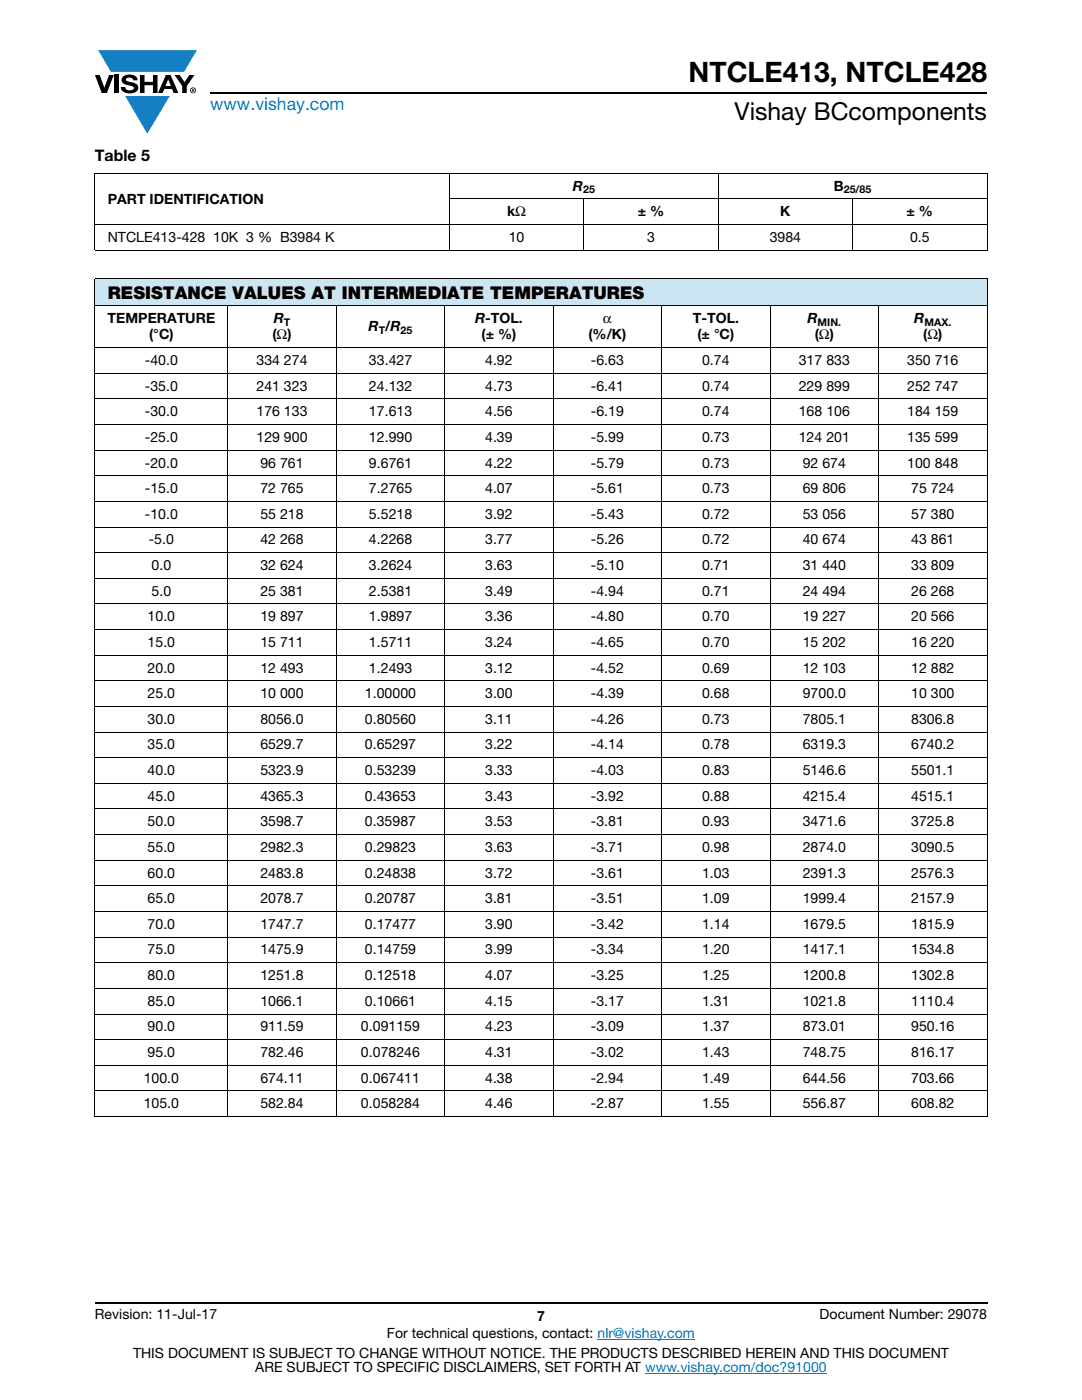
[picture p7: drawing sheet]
<svg xmlns="http://www.w3.org/2000/svg" width="216mm" height="279mm" viewBox="0 0 216 279" stroke-linecap="round" stroke-linejoin="round" font-family="sans-serif">
<g fill="#147fc3">
<path d="M19.6 10h19.7l-2.6 4.3h-1.1h-13.5z"/>
<path d="M25 19.2h8.9l-4.5 7.5z"/>
</g>
<g fill="#000">
<path d="M18.9 15h1l.9 2.5 1-2.5h.9l-1.4 3.6h-1zM22.9 15h.9v3.6h-.9zM24.6 15.3a2.1 2.1 0 0 1 2.8 .3l.1 .4h-.9a.79 .79 0 0 0-.7-.5 .79 .79 0 0 0-.8 .4l.3 .3 1 .2a1.08 1.08 0 0 1 1.2 1 1.08 1.08 0 0 1-1.1 1.2 1.73 1.73 0 0 1-2.4-1.2h.9a.96 .96 0 0 0 .8 .6 .96 .96 0 0 0 .9-.4 1.31 1.31 0 0 0-1.2-.6 1.03 1.03 0 0 1-1.1-.6 1.03 1.03 0 0 1 .2-1.1zM27.9 15h.9v1.3h1.7v-1.3h.9v3.6h-.9v-1.6h-1.7v1.6h-.9zM34.8 15h1.1l.9 1.4 1-1.4h1l-1.5 2.2v1.4h-.9v-1.4z"/>
<path d="M33.6 15.9l.5 1.3h-1.1zM33.1 15l-1.6 3.6h1l.3-.8h1.5l.3 .8h1l-1.6-3.6z"/>
<path d="M38.4 17.8h.2v.2h-.2zM38.3 17.7v.7h.1v-.3l.4 .3-.2-.3 .2-.2-.1-.2z"/>
<path d="M38.1 18a.46 .46 0 0 1 .9 0 .46 .46 0 0 1-.9 0zM37.9 18a.6 .6 0 0 0 1.2 0 .6 .6 0 0 0-1.2 0z"/>
</g>
<path d="M42 18.6h155M18.9 260h178.1" fill="none" stroke="#000" stroke-width=".36"/>
<path d="M119.2 267.3h19.5M128.7 274h36.3" fill="none" stroke="#007ec4" stroke-width=".2"/>
<path d="M18.9 55.6h178.1v5.5h-178.1z" fill="#cce5f3"/>
<g fill="#fff">
<path d="M18.9 69.4h26.6v5.1h-26.6z"/>
<path d="M45.5 69.4h21.6v5.1h-21.6z"/>
<path d="M67.1 69.4h21.7v5.1h-21.7z"/>
<path d="M88.8 69.4h21.6v5.1h-21.6z"/>
<path d="M110.4 69.4h21.6v5.1h-21.6z"/>
<path d="M132 69.4h21.7v5.1h-21.7z"/>
<path d="M153.7 69.4h21.6v5.1h-21.6z"/>
<path d="M175.3 69.4h21.7v5.1h-21.7z"/>
<path d="M18.9 74.5h26.6v5.1h-26.6z"/>
<path d="M45.5 74.5h21.6v5.1h-21.6z"/>
<path d="M67.1 74.5h21.7v5.1h-21.7z"/>
<path d="M88.8 74.5h21.6v5.1h-21.6z"/>
<path d="M110.4 74.5h21.6v5.1h-21.6z"/>
<path d="M132 74.5h21.7v5.1h-21.7z"/>
<path d="M153.7 74.5h21.6v5.1h-21.6z"/>
<path d="M175.3 74.5h21.7v5.1h-21.7z"/>
<path d="M18.9 79.6h26.6v5.1h-26.6z"/>
<path d="M45.5 79.6h21.6v5.1h-21.6z"/>
<path d="M67.1 79.6h21.7v5.1h-21.7z"/>
<path d="M88.8 79.6h21.6v5.1h-21.6z"/>
<path d="M110.4 79.6h21.6v5.1h-21.6z"/>
<path d="M132 79.6h21.7v5.1h-21.7z"/>
<path d="M153.7 79.6h21.6v5.1h-21.6z"/>
<path d="M175.3 79.6h21.7v5.1h-21.7z"/>
<path d="M18.9 84.7h26.6v5.1h-26.6z"/>
<path d="M45.5 84.7h21.6v5.1h-21.6z"/>
<path d="M67.1 84.7h21.7v5.1h-21.7z"/>
<path d="M88.8 84.7h21.6v5.1h-21.6z"/>
<path d="M110.4 84.7h21.6v5.1h-21.6z"/>
<path d="M132 84.7h21.7v5.1h-21.7z"/>
<path d="M153.7 84.7h21.6v5.1h-21.6z"/>
<path d="M175.3 84.7h21.7v5.1h-21.7z"/>
<path d="M18.9 89.8h26.6v5.1h-26.6z"/>
<path d="M45.5 89.8h21.6v5.1h-21.6z"/>
<path d="M67.1 89.8h21.7v5.1h-21.7z"/>
<path d="M88.8 89.8h21.6v5.1h-21.6z"/>
<path d="M110.4 89.8h21.6v5.1h-21.6z"/>
<path d="M132 89.8h21.7v5.1h-21.7z"/>
<path d="M153.7 89.8h21.6v5.1h-21.6z"/>
<path d="M175.3 89.8h21.7v5.1h-21.7z"/>
<path d="M18.9 94.9h26.6v5.2h-26.6z"/>
<path d="M45.5 94.9h21.6v5.2h-21.6z"/>
<path d="M67.1 94.9h21.7v5.2h-21.7z"/>
<path d="M88.8 94.9h21.6v5.2h-21.6z"/>
<path d="M110.4 94.9h21.6v5.2h-21.6z"/>
<path d="M132 94.9h21.7v5.2h-21.7z"/>
<path d="M153.7 94.9h21.6v5.2h-21.6z"/>
<path d="M175.3 94.9h21.7v5.2h-21.7z"/>
<path d="M18.9 100.1h26.6v5.1h-26.6z"/>
<path d="M45.5 100.1h21.6v5.1h-21.6z"/>
<path d="M67.1 100.1h21.7v5.1h-21.7z"/>
<path d="M88.8 100.1h21.6v5.1h-21.6z"/>
<path d="M110.4 100.1h21.6v5.1h-21.6z"/>
<path d="M132 100.1h21.7v5.1h-21.7z"/>
<path d="M153.7 100.1h21.6v5.1h-21.6z"/>
<path d="M175.3 100.1h21.7v5.1h-21.7z"/>
<path d="M18.9 105.2h26.6v5.1h-26.6z"/>
<path d="M45.5 105.2h21.6v5.1h-21.6z"/>
<path d="M67.1 105.2h21.7v5.1h-21.7z"/>
<path d="M88.8 105.2h21.6v5.1h-21.6z"/>
<path d="M110.4 105.2h21.6v5.1h-21.6z"/>
<path d="M132 105.2h21.7v5.1h-21.7z"/>
<path d="M153.7 105.2h21.6v5.1h-21.6z"/>
<path d="M175.3 105.2h21.7v5.1h-21.7z"/>
<path d="M18.9 110.3h26.6v5.1h-26.6z"/>
<path d="M45.5 110.3h21.6v5.1h-21.6z"/>
<path d="M67.1 110.3h21.7v5.1h-21.7z"/>
<path d="M88.8 110.3h21.6v5.1h-21.6z"/>
<path d="M110.4 110.3h21.6v5.1h-21.6z"/>
<path d="M132 110.3h21.7v5.1h-21.7z"/>
<path d="M153.7 110.3h21.6v5.1h-21.6z"/>
<path d="M175.3 110.3h21.7v5.1h-21.7z"/>
<path d="M18.9 115.4h26.6v5.1h-26.6z"/>
<path d="M45.5 115.4h21.6v5.1h-21.6z"/>
<path d="M67.1 115.4h21.7v5.1h-21.7z"/>
<path d="M88.8 115.4h21.6v5.1h-21.6z"/>
<path d="M110.4 115.4h21.6v5.1h-21.6z"/>
<path d="M132 115.4h21.7v5.1h-21.7z"/>
<path d="M153.7 115.4h21.6v5.1h-21.6z"/>
<path d="M175.3 115.4h21.7v5.1h-21.7z"/>
<path d="M18.9 120.5h26.6v5.1h-26.6z"/>
<path d="M45.5 120.5h21.6v5.1h-21.6z"/>
<path d="M67.1 120.5h21.7v5.1h-21.7z"/>
<path d="M88.8 120.5h21.6v5.1h-21.6z"/>
<path d="M110.4 120.5h21.6v5.1h-21.6z"/>
<path d="M132 120.5h21.7v5.1h-21.7z"/>
<path d="M153.7 120.5h21.6v5.1h-21.6z"/>
<path d="M175.3 120.5h21.7v5.1h-21.7z"/>
<path d="M18.9 125.6h26.6v5.1h-26.6z"/>
<path d="M45.5 125.6h21.6v5.1h-21.6z"/>
<path d="M67.1 125.6h21.7v5.1h-21.7z"/>
<path d="M88.8 125.6h21.6v5.1h-21.6z"/>
<path d="M110.4 125.6h21.6v5.1h-21.6z"/>
<path d="M132 125.6h21.7v5.1h-21.7z"/>
<path d="M153.7 125.6h21.6v5.1h-21.6z"/>
<path d="M175.3 125.6h21.7v5.1h-21.7z"/>
<path d="M18.9 130.7h26.6v5.2h-26.6z"/>
<path d="M45.5 130.7h21.6v5.2h-21.6z"/>
<path d="M67.1 130.7h21.7v5.2h-21.7z"/>
<path d="M88.8 130.7h21.6v5.2h-21.6z"/>
<path d="M110.4 130.7h21.6v5.2h-21.6z"/>
<path d="M132 130.7h21.7v5.2h-21.7z"/>
<path d="M153.7 130.7h21.6v5.2h-21.6z"/>
<path d="M175.3 130.7h21.7v5.2h-21.7z"/>
<path d="M18.9 135.9h26.6v5.1h-26.6z"/>
<path d="M45.5 135.9h21.6v5.1h-21.6z"/>
<path d="M67.1 135.9h21.7v5.1h-21.7z"/>
<path d="M88.8 135.9h21.6v5.1h-21.6z"/>
<path d="M110.4 135.9h21.6v5.1h-21.6z"/>
<path d="M132 135.9h21.7v5.1h-21.7z"/>
<path d="M153.7 135.9h21.6v5.1h-21.6z"/>
<path d="M175.3 135.9h21.7v5.1h-21.7z"/>
<path d="M18.9 141h26.6v5.1h-26.6z"/>
<path d="M45.5 141h21.6v5.1h-21.6z"/>
<path d="M67.1 141h21.7v5.1h-21.7z"/>
<path d="M88.8 141h21.6v5.1h-21.6z"/>
<path d="M110.4 141h21.6v5.1h-21.6z"/>
<path d="M132 141h21.7v5.1h-21.7z"/>
<path d="M153.7 141h21.6v5.1h-21.6z"/>
<path d="M175.3 141h21.7v5.1h-21.7z"/>
<path d="M18.9 146.1h26.6v5.1h-26.6z"/>
<path d="M45.5 146.1h21.6v5.1h-21.6z"/>
<path d="M67.1 146.1h21.7v5.1h-21.7z"/>
<path d="M88.8 146.1h21.6v5.1h-21.6z"/>
<path d="M110.4 146.1h21.6v5.1h-21.6z"/>
<path d="M132 146.1h21.7v5.1h-21.7z"/>
<path d="M153.7 146.1h21.6v5.1h-21.6z"/>
<path d="M175.3 146.1h21.7v5.1h-21.7z"/>
<path d="M18.9 151.2h26.6v5.1h-26.6z"/>
<path d="M45.5 151.2h21.6v5.1h-21.6z"/>
<path d="M67.1 151.2h21.7v5.1h-21.7z"/>
<path d="M88.8 151.2h21.6v5.1h-21.6z"/>
<path d="M110.4 151.2h21.6v5.1h-21.6z"/>
<path d="M132 151.2h21.7v5.1h-21.7z"/>
<path d="M153.7 151.2h21.6v5.1h-21.6z"/>
<path d="M175.3 151.2h21.7v5.1h-21.7z"/>
<path d="M18.9 156.3h26.6v5.1h-26.6z"/>
<path d="M45.5 156.3h21.6v5.1h-21.6z"/>
<path d="M67.1 156.3h21.7v5.1h-21.7z"/>
<path d="M88.8 156.3h21.6v5.1h-21.6z"/>
<path d="M110.4 156.3h21.6v5.1h-21.6z"/>
<path d="M132 156.3h21.7v5.1h-21.7z"/>
<path d="M153.7 156.3h21.6v5.1h-21.6z"/>
<path d="M175.3 156.3h21.7v5.1h-21.7z"/>
<path d="M18.9 161.4h26.6v5.2h-26.6z"/>
<path d="M45.5 161.4h21.6v5.2h-21.6z"/>
<path d="M67.1 161.4h21.7v5.2h-21.7z"/>
<path d="M88.8 161.4h21.6v5.2h-21.6z"/>
<path d="M110.4 161.4h21.6v5.2h-21.6z"/>
<path d="M132 161.4h21.7v5.2h-21.7z"/>
<path d="M153.7 161.4h21.6v5.2h-21.6z"/>
<path d="M175.3 161.4h21.7v5.2h-21.7z"/>
<path d="M18.9 166.6h26.6v5.1h-26.6z"/>
<path d="M45.5 166.6h21.6v5.1h-21.6z"/>
<path d="M67.1 166.6h21.7v5.1h-21.7z"/>
<path d="M88.8 166.6h21.6v5.1h-21.6z"/>
<path d="M110.4 166.6h21.6v5.1h-21.6z"/>
<path d="M132 166.6h21.7v5.1h-21.7z"/>
<path d="M153.7 166.6h21.6v5.1h-21.6z"/>
<path d="M175.3 166.6h21.7v5.1h-21.7z"/>
<path d="M18.9 171.7h26.6v5.1h-26.6z"/>
<path d="M45.5 171.7h21.6v5.1h-21.6z"/>
<path d="M67.1 171.7h21.7v5.1h-21.7z"/>
<path d="M88.8 171.7h21.6v5.1h-21.6z"/>
<path d="M110.4 171.7h21.6v5.1h-21.6z"/>
<path d="M132 171.7h21.7v5.1h-21.7z"/>
<path d="M153.7 171.7h21.6v5.1h-21.6z"/>
<path d="M175.3 171.7h21.7v5.1h-21.7z"/>
<path d="M18.9 176.8h26.6v5.1h-26.6z"/>
<path d="M45.5 176.8h21.6v5.1h-21.6z"/>
<path d="M67.1 176.8h21.7v5.1h-21.7z"/>
<path d="M88.8 176.8h21.6v5.1h-21.6z"/>
<path d="M110.4 176.8h21.6v5.1h-21.6z"/>
<path d="M132 176.8h21.7v5.1h-21.7z"/>
<path d="M153.7 176.8h21.6v5.1h-21.6z"/>
<path d="M175.3 176.8h21.7v5.1h-21.7z"/>
<path d="M18.9 181.9h26.6v5.1h-26.6z"/>
<path d="M45.5 181.9h21.6v5.1h-21.6z"/>
<path d="M67.1 181.9h21.7v5.1h-21.7z"/>
<path d="M88.8 181.9h21.6v5.1h-21.6z"/>
<path d="M110.4 181.9h21.6v5.1h-21.6z"/>
<path d="M132 181.9h21.7v5.1h-21.7z"/>
<path d="M153.7 181.9h21.6v5.1h-21.6z"/>
<path d="M175.3 181.9h21.7v5.1h-21.7z"/>
<path d="M18.9 187h26.6v5.1h-26.6z"/>
<path d="M45.5 187h21.6v5.1h-21.6z"/>
<path d="M67.1 187h21.7v5.1h-21.7z"/>
<path d="M88.8 187h21.6v5.1h-21.6z"/>
<path d="M110.4 187h21.6v5.1h-21.6z"/>
<path d="M132 187h21.7v5.1h-21.7z"/>
<path d="M153.7 187h21.6v5.1h-21.6z"/>
<path d="M175.3 187h21.7v5.1h-21.7z"/>
<path d="M18.9 192.1h26.6v5.2h-26.6z"/>
<path d="M45.5 192.1h21.6v5.2h-21.6z"/>
<path d="M67.1 192.1h21.7v5.2h-21.7z"/>
<path d="M88.8 192.1h21.6v5.2h-21.6z"/>
<path d="M110.4 192.1h21.6v5.2h-21.6z"/>
<path d="M132 192.1h21.7v5.2h-21.7z"/>
<path d="M153.7 192.1h21.6v5.2h-21.6z"/>
<path d="M175.3 192.1h21.7v5.2h-21.7z"/>
<path d="M18.9 197.3h26.6v5.1h-26.6z"/>
<path d="M45.5 197.3h21.6v5.1h-21.6z"/>
<path d="M67.1 197.3h21.7v5.1h-21.7z"/>
<path d="M88.8 197.3h21.6v5.1h-21.6z"/>
<path d="M110.4 197.3h21.6v5.1h-21.6z"/>
<path d="M132 197.3h21.7v5.1h-21.7z"/>
<path d="M153.7 197.3h21.6v5.1h-21.6z"/>
<path d="M175.3 197.3h21.7v5.1h-21.7z"/>
<path d="M18.9 202.4h26.6v5.1h-26.6z"/>
<path d="M45.5 202.4h21.6v5.1h-21.6z"/>
<path d="M67.1 202.4h21.7v5.1h-21.7z"/>
<path d="M88.8 202.4h21.6v5.1h-21.6z"/>
<path d="M110.4 202.4h21.6v5.1h-21.6z"/>
<path d="M132 202.4h21.7v5.1h-21.7z"/>
<path d="M153.7 202.4h21.6v5.1h-21.6z"/>
<path d="M175.3 202.4h21.7v5.1h-21.7z"/>
<path d="M18.9 207.5h26.6v5.1h-26.6z"/>
<path d="M45.5 207.5h21.6v5.1h-21.6z"/>
<path d="M67.1 207.5h21.7v5.1h-21.7z"/>
<path d="M88.8 207.5h21.6v5.1h-21.6z"/>
<path d="M110.4 207.5h21.6v5.1h-21.6z"/>
<path d="M132 207.5h21.7v5.1h-21.7z"/>
<path d="M153.7 207.5h21.6v5.1h-21.6z"/>
<path d="M175.3 207.5h21.7v5.1h-21.7z"/>
<path d="M18.9 212.6h26.6v5.1h-26.6z"/>
<path d="M45.5 212.6h21.6v5.1h-21.6z"/>
<path d="M67.1 212.6h21.7v5.1h-21.7z"/>
<path d="M88.8 212.6h21.6v5.1h-21.6z"/>
<path d="M110.4 212.6h21.6v5.1h-21.6z"/>
<path d="M132 212.6h21.7v5.1h-21.7z"/>
<path d="M153.7 212.6h21.6v5.1h-21.6z"/>
<path d="M175.3 212.6h21.7v5.1h-21.7z"/>
<path d="M18.9 217.7h26.6v5.1h-26.6z"/>
<path d="M45.5 217.7h21.6v5.1h-21.6z"/>
<path d="M67.1 217.7h21.7v5.1h-21.7z"/>
<path d="M88.8 217.7h21.6v5.1h-21.6z"/>
<path d="M110.4 217.7h21.6v5.1h-21.6z"/>
<path d="M132 217.7h21.7v5.1h-21.7z"/>
<path d="M153.7 217.7h21.6v5.1h-21.6z"/>
<path d="M175.3 217.7h21.7v5.1h-21.7z"/>
</g>
<g fill="none" stroke="#000" stroke-width=".2">
<path d="M18.9 34.6h178.1M18.9 34.7v15.1M89.6 39.7h107.4M89.7 34.5v15.5M116.5 39.6v10.4M143.3 34.5v15.5M170.1 39.6v10.4M197 34.7v15.1M18.9 44.8h178.1M18.9 49.9h178.1M18.9 55.6h178.1M18.9 55.7v167"/>
<path d="M197 55.7v167M18.9 61.1h178.1M18.9 69.4h178.1M18.9 74.5h178.1M18.9 79.6h178.1M45.5 61v161.9M67.1 61v161.9M88.8 61v161.9M110.4 61v161.9M132 61v161.9M153.7 61v161.9M175.3 61v161.9"/>
<path d="M18.9 84.7h178.1M18.9 89.8h178.1M18.9 94.9h178.1M18.9 100.1h178.1M18.9 105.2h178.1M18.9 110.3h178.1M18.9 115.4h178.1M18.9 120.5h178.1M18.9 125.6h178.1M18.9 130.7h178.1M18.9 135.9h178.1M18.9 141h178.1"/>
<path d="M18.9 146.1h178.1M18.9 151.2h178.1M18.9 156.3h178.1M18.9 161.4h178.1M18.9 166.6h178.1M18.9 171.7h178.1M18.9 176.8h178.1M18.9 181.9h178.1M18.9 187h178.1M18.9 192.1h178.1M18.9 197.3h178.1M18.9 202.4h178.1"/>
<path d="M18.9 207.5h178.1M18.9 212.6h178.1M18.9 217.7h178.1M18.9 222.8h178.1"/>
</g>
<text font-size="5.6" x="137.4" y="16.4">NTCLE413, NTCLE428</text>
<text font-size="4.9" x="146.6" y="24">Vishay BCcomponents</text>
<text font-size="3.5" fill="#007ec4" x="42" y="21.9">www.vishay.com</text>
<text font-size="3.5" x="21.5" y="59.7">RESISTANCE VALUES AT INTERMEDIATE TEMPERATURES</text>
<text font-size="3.2" x="18.9" y="32.1">Table 5</text>
<g font-size="2.8">
<text x="21.5" y="40.6">PART IDENTIFICATION</text>
<text x="114.3" y="38.1">R</text>
<text x="166.4" y="38.1">B</text>
<text x="101.2" y="43.2">kΩ</text>
<text x="127.3" y="43.2">± %</text>
<text x="155.7" y="43.2">K</text>
<text x="180.9" y="43.2">± %</text>
<text x="21.5" y="48.3">NTCLE413-428 10K 3 % B3984 K</text>
<text x="101.5" y="48.3">10</text>
<text x="129.1" y="48.3">3</text>
<text x="153.6" y="48.3">3984</text>
<text x="181.6" y="48.3">0.5</text>
<text x="21.5" y="64.5">TEMPERATURE</text>
<text x="54.6" y="64.5">R</text>
<text x="94.8" y="64.5">R-TOL.</text>
<text x="120.3" y="64.5">α</text>
<text x="138.2" y="64.5">T-TOL.</text>
<text x="161.1" y="64.5">R</text>
<text x="182.4" y="64.5">R</text>
<text x="29.8" y="67.7">(°C)</text>
<text x="54.4" y="67.7">(Ω)</text>
<text x="73.5" y="66.1">R /R</text>
<text x="96.1" y="67.7">(± %)</text>
<text x="117.4" y="67.7">(%/K)</text>
<text x="139.2" y="67.7">(± °C)</text>
<text x="162.6" y="67.7">(Ω)</text>
<text x="184.2" y="67.7">(Ω)</text>
<text x="28.9" y="72.8">-40.0</text>
<text x="28.9" y="78">-35.0</text>
<text x="51.2" y="72.8">334 274</text>
<text x="51.2" y="78">241 323</text>
<text x="73.6" y="72.8">33.427</text>
<text x="73.6" y="78">24.132</text>
<text x="96.8" y="72.8">4.92</text>
<text x="96.8" y="78">4.73</text>
<text x="117.9" y="72.8">-6.63</text>
<text x="117.9" y="78">-6.41</text>
<text x="140.1" y="72.8">0.74</text>
<text x="140.1" y="78">0.74</text>
<text x="159.4" y="72.8">317 833</text>
<text x="159.4" y="78">229 899</text>
<text x="181" y="72.8">350 716</text>
<text x="181" y="78">252 747</text>
<text x="28.9" y="83.1">-30.0</text>
<text x="51.2" y="83.1">176 133</text>
<text x="73.6" y="83.1">17.613</text>
<text x="96.8" y="83.1">4.56</text>
<text x="117.9" y="83.1">-6.19</text>
<text x="140.1" y="83.1">0.74</text>
<text x="159.4" y="83.1">168 106</text>
<text x="181" y="83.1">184 159</text>
<text x="28.9" y="88.2">-25.0</text>
<text x="51.2" y="88.2">129 900</text>
<text x="73.6" y="88.2">12.990</text>
<text x="96.8" y="88.2">4.39</text>
<text x="117.9" y="88.2">-5.99</text>
<text x="140.1" y="88.2">0.73</text>
<text x="159.4" y="88.2">124 201</text>
<text x="181" y="88.2">135 599</text>
<text x="28.9" y="93.3">-20.0</text>
<text x="52" y="93.3">96 761</text>
<text x="73.6" y="93.3">9.6761</text>
<text x="96.8" y="93.3">4.22</text>
<text x="117.9" y="93.3">-5.79</text>
<text x="140.1" y="93.3">0.73</text>
<text x="160.2" y="93.3">92 674</text>
<text x="181" y="93.3">100 848</text>
<text x="28.9" y="98.4">-15.0</text>
<text x="52" y="98.4">72 765</text>
<text x="73.6" y="98.4">7.2765</text>
<text x="96.8" y="98.4">4.07</text>
<text x="117.9" y="98.4">-5.61</text>
<text x="140.1" y="98.4">0.73</text>
<text x="160.2" y="98.4">69 806</text>
<text x="181.8" y="98.4">75 724</text>
<text x="28.9" y="103.5">-10.0</text>
<text x="52" y="103.5">55 218</text>
<text x="73.6" y="103.5">5.5218</text>
<text x="96.8" y="103.5">3.92</text>
<text x="117.9" y="103.5">-5.43</text>
<text x="140.1" y="103.5">0.72</text>
<text x="160.2" y="103.5">53 056</text>
<text x="181.8" y="103.5">57 380</text>
<text x="29.7" y="108.6">-5.0</text>
<text x="30.2" y="113.7">0.0</text>
<text x="52" y="108.6">42 268</text>
<text x="52" y="113.7">32 624</text>
<text x="73.6" y="108.6">4.2268</text>
<text x="73.6" y="113.7">3.2624</text>
<text x="96.8" y="108.6">3.77</text>
<text x="96.8" y="113.7">3.63</text>
<text x="117.9" y="108.6">-5.26</text>
<text x="117.9" y="113.7">-5.10</text>
<text x="140.1" y="108.6">0.72</text>
<text x="140.1" y="113.7">0.71</text>
<text x="160.2" y="108.6">40 674</text>
<text x="160.2" y="113.7">31 440</text>
<text x="181.8" y="108.6">43 861</text>
<text x="181.8" y="113.7">33 809</text>
<text x="30.2" y="118.9">5.0</text>
<text x="52" y="118.9">25 381</text>
<text x="73.6" y="118.9">2.5381</text>
<text x="96.8" y="118.9">3.49</text>
<text x="117.9" y="118.9">-4.94</text>
<text x="140.1" y="118.9">0.71</text>
<text x="160.2" y="118.9">24 494</text>
<text x="181.8" y="118.9">26 268</text>
<text x="29.5" y="124">10.0</text>
<text x="52" y="124">19 897</text>
<text x="73.6" y="124">1.9897</text>
<text x="96.8" y="124">3.36</text>
<text x="117.9" y="124">-4.80</text>
<text x="140.1" y="124">0.70</text>
<text x="160.2" y="124">19 227</text>
<text x="181.8" y="124">20 566</text>
<text x="29.5" y="129.1">15.0</text>
<text x="52" y="129.1">15 711</text>
<text x="73.6" y="129.1">1.5711</text>
<text x="96.8" y="129.1">3.24</text>
<text x="117.9" y="129.1">-4.65</text>
<text x="140.1" y="129.1">0.70</text>
<text x="160.2" y="129.1">15 202</text>
<text x="181.8" y="129.1">16 220</text>
<text x="29.5" y="134.2">20.0</text>
<text x="52" y="134.2">12 493</text>
<text x="73.6" y="134.2">1.2493</text>
<text x="96.8" y="134.2">3.12</text>
<text x="117.9" y="134.2">-4.52</text>
<text x="140.1" y="134.2">0.69</text>
<text x="160.2" y="134.2">12 103</text>
<text x="181.8" y="134.2">12 882</text>
<text x="29.5" y="139.3">25.0</text>
<text x="52" y="139.3">10 000</text>
<text x="72.8" y="139.3">1.00000</text>
<text x="96.8" y="139.3">3.00</text>
<text x="117.9" y="139.3">-4.39</text>
<text x="140.1" y="139.3">0.68</text>
<text x="160.2" y="139.3">9700.0</text>
<text x="181.8" y="139.3">10 300</text>
<text x="29.5" y="144.4">30.0</text>
<text x="29.5" y="149.6">35.0</text>
<text x="52" y="144.4">8056.0</text>
<text x="52" y="149.6">6529.7</text>
<text x="72.8" y="144.4">0.80560</text>
<text x="72.8" y="149.6">0.65297</text>
<text x="96.8" y="144.4">3.11</text>
<text x="96.8" y="149.6">3.22</text>
<text x="117.9" y="144.4">-4.26</text>
<text x="117.9" y="149.6">-4.14</text>
<text x="140.1" y="144.4">0.73</text>
<text x="140.1" y="149.6">0.78</text>
<text x="160.2" y="144.4">7805.1</text>
<text x="160.2" y="149.6">6319.3</text>
<text x="181.8" y="144.4">8306.8</text>
<text x="181.8" y="149.6">6740.2</text>
<text x="29.5" y="154.7">40.0</text>
<text x="52" y="154.7">5323.9</text>
<text x="72.8" y="154.7">0.53239</text>
<text x="96.8" y="154.7">3.33</text>
<text x="117.9" y="154.7">-4.03</text>
<text x="140.1" y="154.7">0.83</text>
<text x="160.2" y="154.7">5146.6</text>
<text x="181.8" y="154.7">5501.1</text>
<text x="29.5" y="159.8">45.0</text>
<text x="52" y="159.8">4365.3</text>
<text x="72.8" y="159.8">0.43653</text>
<text x="96.8" y="159.8">3.43</text>
<text x="117.9" y="159.8">-3.92</text>
<text x="140.1" y="159.8">0.88</text>
<text x="160.2" y="159.8">4215.4</text>
<text x="181.8" y="159.8">4515.1</text>
<text x="29.5" y="164.9">50.0</text>
<text x="52" y="164.9">3598.7</text>
<text x="72.8" y="164.9">0.35987</text>
<text x="96.8" y="164.9">3.53</text>
<text x="117.9" y="164.9">-3.81</text>
<text x="140.1" y="164.9">0.93</text>
<text x="160.2" y="164.9">3471.6</text>
<text x="181.8" y="164.9">3725.8</text>
<text x="29.5" y="170">55.0</text>
<text x="52" y="170">2982.3</text>
<text x="72.8" y="170">0.29823</text>
<text x="96.8" y="170">3.63</text>
<text x="117.9" y="170">-3.71</text>
<text x="140.1" y="170">0.98</text>
<text x="160.2" y="170">2874.0</text>
<text x="181.8" y="170">3090.5</text>
<text x="29.5" y="175.1">60.0</text>
<text x="52" y="175.1">2483.8</text>
<text x="72.8" y="175.1">0.24838</text>
<text x="96.8" y="175.1">3.72</text>
<text x="117.9" y="175.1">-3.61</text>
<text x="140.1" y="175.1">1.03</text>
<text x="160.2" y="175.1">2391.3</text>
<text x="181.8" y="175.1">2576.3</text>
<text x="29.5" y="180.3">65.0</text>
<text x="29.5" y="185.4">70.0</text>
<text x="52" y="180.3">2078.7</text>
<text x="52" y="185.4">1747.7</text>
<text x="72.8" y="180.3">0.20787</text>
<text x="72.8" y="185.4">0.17477</text>
<text x="96.8" y="180.3">3.81</text>
<text x="96.8" y="185.4">3.90</text>
<text x="117.9" y="180.3">-3.51</text>
<text x="117.9" y="185.4">-3.42</text>
<text x="140.1" y="180.3">1.09</text>
<text x="140.1" y="185.4">1.14</text>
<text x="160.2" y="180.3">1999.4</text>
<text x="160.2" y="185.4">1679.5</text>
<text x="181.8" y="180.3">2157.9</text>
<text x="181.8" y="185.4">1815.9</text>
<text x="29.5" y="190.5">75.0</text>
<text x="52" y="190.5">1475.9</text>
<text x="72.8" y="190.5">0.14759</text>
<text x="96.8" y="190.5">3.99</text>
<text x="117.9" y="190.5">-3.34</text>
<text x="140.1" y="190.5">1.20</text>
<text x="160.2" y="190.5">1417.1</text>
<text x="181.8" y="190.5">1534.8</text>
<text x="29.5" y="195.6">80.0</text>
<text x="52" y="195.6">1251.8</text>
<text x="72.8" y="195.6">0.12518</text>
<text x="96.8" y="195.6">4.07</text>
<text x="117.9" y="195.6">-3.25</text>
<text x="140.1" y="195.6">1.25</text>
<text x="160.2" y="195.6">1200.8</text>
<text x="181.8" y="195.6">1302.8</text>
<text x="29.5" y="200.7">85.0</text>
<text x="52" y="200.7">1066.1</text>
<text x="72.8" y="200.7">0.10661</text>
<text x="96.8" y="200.7">4.15</text>
<text x="117.9" y="200.7">-3.17</text>
<text x="140.1" y="200.7">1.31</text>
<text x="160.2" y="200.7">1021.8</text>
<text x="181.8" y="200.7">1110.4</text>
<text x="29.5" y="205.8">90.0</text>
<text x="52" y="205.8">911.59</text>
<text x="72" y="205.8">0.091159</text>
<text x="96.8" y="205.8">4.23</text>
<text x="117.9" y="205.8">-3.09</text>
<text x="140.1" y="205.8">1.37</text>
<text x="160.2" y="205.8">873.01</text>
<text x="181.8" y="205.8">950.16</text>
<text x="29.5" y="210.9">95.0</text>
<text x="52" y="210.9">782.46</text>
<text x="72" y="210.9">0.078246</text>
<text x="96.8" y="210.9">4.31</text>
<text x="117.9" y="210.9">-3.02</text>
<text x="140.1" y="210.9">1.43</text>
<text x="160.2" y="210.9">748.75</text>
<text x="181.8" y="210.9">816.17</text>
<text x="28.7" y="216.1">100.0</text>
<text x="28.7" y="221.2">105.0</text>
<text x="52" y="216.1">674.11</text>
<text x="52" y="221.2">582.84</text>
<text x="72" y="216.1">0.067411</text>
<text x="72" y="221.2">0.058284</text>
<text x="96.8" y="216.1">4.38</text>
<text x="96.8" y="221.2">4.46</text>
<text x="117.9" y="216.1">-2.94</text>
<text x="117.9" y="221.2">-2.87</text>
<text x="140.1" y="216.1">1.49</text>
<text x="140.1" y="221.2">1.55</text>
<text x="160.2" y="216.1">644.56</text>
<text x="160.2" y="221.2">556.87</text>
<text x="181.8" y="216.1">703.66</text>
<text x="181.8" y="221.2">608.82</text>
<text x="18.9" y="263.3">Revision: 11-Jul-17</text>
<text x="107.2" y="263.6">7</text>
<text x="163.6" y="263.3">Document Number: 29078</text>
<text x="77.2" y="267.1">For technical questions, contact: nlr@vishay.com</text>
<text x="26.5" y="271">THIS DOCUMENT IS SUBJECT TO CHANGE WITHOUT NOTICE. THE PRODUCTS DESCRIBED HEREIN AND THIS DOCUMENT</text>
<text x="50.9" y="273.8">ARE SUBJECT TO SPECIFIC DISCLAIMERS, SET FORTH AT www.vishay.com/doc?91000</text>
</g>
<g font-size="2.1">
<text x="116.4" y="38.6">25</text>
<text x="168.4" y="38.6">25/85</text>
<text x="56.6" y="65">T</text>
<text x="163.2" y="65">MIN.</text>
<text x="184.5" y="65">MAX.</text>
<text x="75.6" y="66.6">T</text>
<text x="79.9" y="66.6">25</text>
</g>
</svg>
